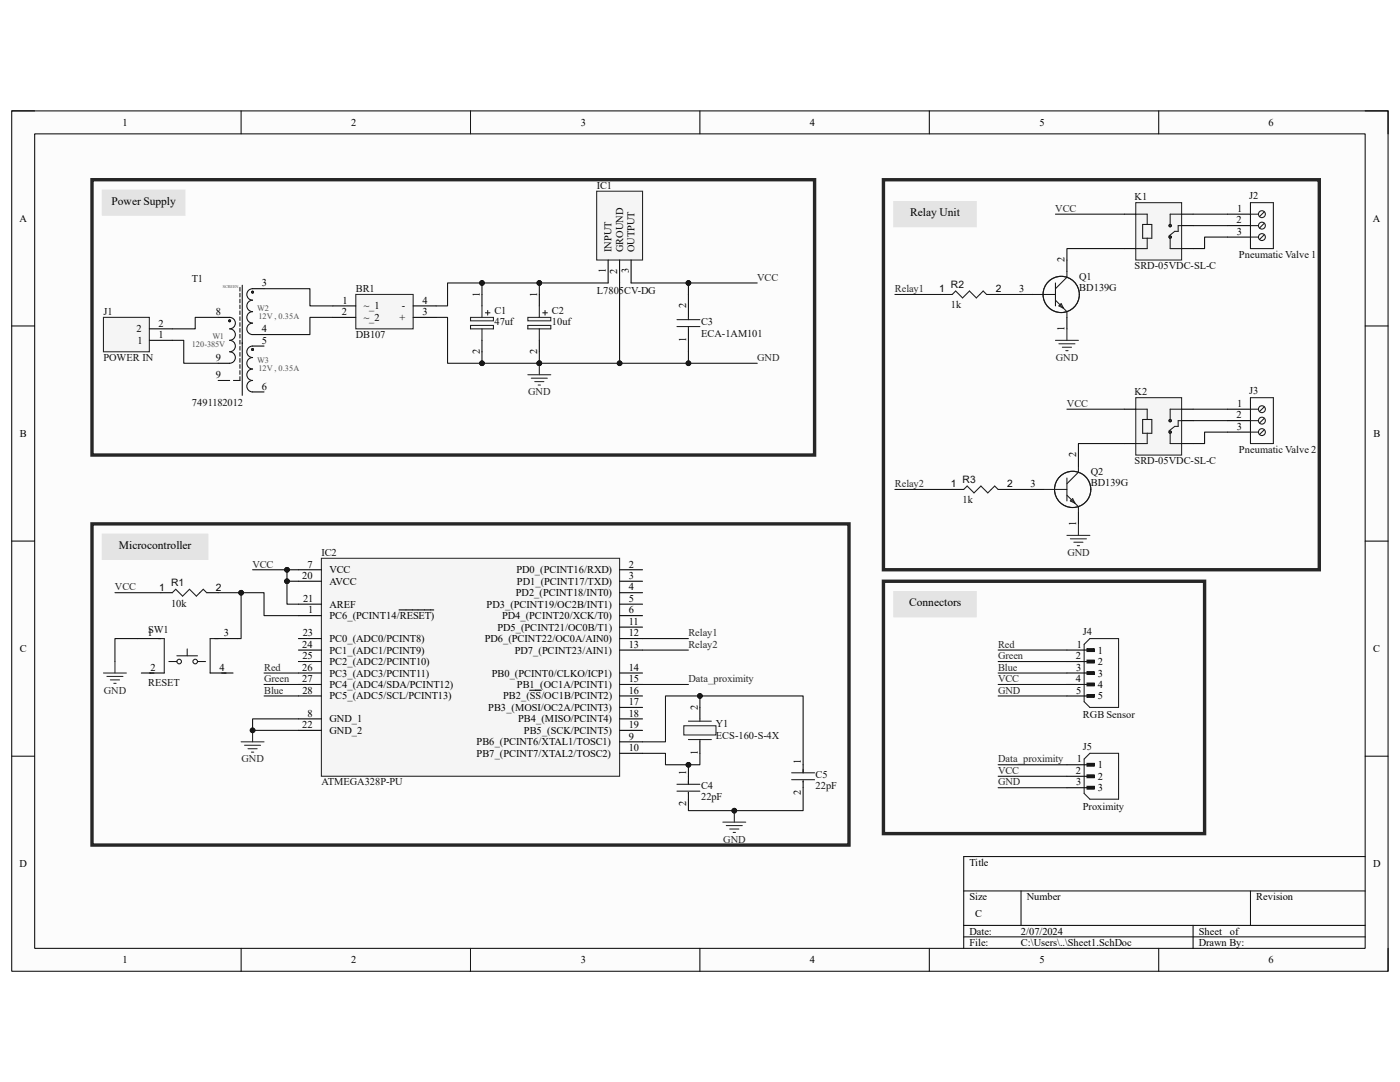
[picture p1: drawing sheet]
<svg xmlns="http://www.w3.org/2000/svg" width="279mm" height="216mm" viewBox="0 0 279 216" stroke-linecap="round" stroke-linejoin="round" font-family="sans-serif">
<path d="M2.3 22.1h274.7v171.7h-274.7z" fill-rule="evenodd" fill="#fcfcfc"/>
<path d="M2.3 22.1h274.7v171.7h-274.7z" fill="none" stroke="#000" stroke-width=".2"/>
<path d="M6.9 26.7h265.5v162.5h-265.5z" fill-rule="evenodd" fill="#fcfcfc"/>
<g fill="none" stroke="#000" stroke-width=".2">
<path d="M2.3 22.1h4.6M6.9 26.7h265.5v162.5h-265.5zM48.1 22.1v4.6M93.9 22.1v4.6M139.7 22.1v4.6M185.5 22.1v4.6M231.2 22.1v4.6M272.4 22.1h4.6v4.6M2.3 65h4.6M272.4 65h4.6M2.3 108h4.6M272.4 108h4.6"/>
<path d="M2.3 150.9h4.6M272.4 150.9h4.6M192.3 177.8h80.1M203.8 177.8v6.8M249.6 177.8v6.8M272.4 170.9h-80.1v18.3M48.1 189.2v4.6M93.9 189.2v4.6M139.7 189.2v4.6M185.5 189.2v4.6M192.3 184.6h80.1M192.3 186.9h80.1"/>
<path d="M231.2 189.2v4.6M238.1 184.6v4.6M277 189.2v4.6"/>
</g>
<path d="M50.4 57.6a1.14 1.14 0 0 0-1.1 1.2 1.14 1.14 0 0 0 1.1 1.1 1.14 1.14 0 0 0-1.1 1.1 1.14 1.14 0 0 0 1.1 1.2 1.14 1.14 0 0 0-1.1 1.1 1.14 1.14 0 0 0 1.1 1.2 1.14 1.14 0 0 0-1.1 1.1 1.14 1.14 0 0 0 1.1 1.2M45.8 63.3a1.15 1.15 0 0 1 1.2 1.2 1.15 1.15 0 0 1-1.2 1.1 1.14 1.14 0 0 1 1.1 .8 1.14 1.14 0 0 1-.4 1.3l-.7 .2a1.14 1.14 0 0 1 1.1 .8 1.14 1.14 0 0 1-.4 1.3l-.7 .2a1.14 1.14 0 0 1 1.1 .8 1.14 1.14 0 0 1-.4 1.3l-.7 .2M50.4 69.1a1.14 1.14 0 0 0-1.1 1.1 1.14 1.14 0 0 0 1.1 1.1 1.15 1.15 0 0 0-1.1 1.2 1.15 1.15 0 0 0 1.1 1.1 1.14 1.14 0 0 0-1.1 1.2 1.14 1.14 0 0 0 1.1 1.1 1.14 1.14 0 0 0-1.1 1.2 1.14 1.14 0 0 0 1.1 1.1" fill="none" stroke="#131313" stroke-width=".21"/>
<path d="M50.4 57.6h2.3M43.5 63.3h2.3M43.5 72.5h2.3M43.5 75.9h2.3M50.4 66.8h2.3M50.4 69.1h2.3M50.4 78.2h2.3" fill="none" stroke="#000" stroke-width=".21"/>
<g fill="none" stroke="#0e0e0e" stroke-width=".21">
<path d="M47.9 57.4v.7M47.9 58.5v.8M47.9 59.7v.7M48.3 56.9v22M47.9 60.9v.7M47.9 62v.8M47.9 63.2v.7M47.9 64.4v.7M47.9 65.5v.8M47.9 66.7v.8M47.9 67.9v.8M47.9 69.1v.8"/>
<path d="M47.9 70.3v.8M47.9 71.5v.8M47.9 72.7v.8M47.9 74v.7M47.9 75.2v.7h-1.3"/>
<circle cx="50.4" cy="58.3" r=".19"/>
<circle cx="45.8" cy="64" r=".19"/>
<circle cx="50.4" cy="69.7" r=".19"/>
</g>
<path d="M20.6 63.3h9.2v6.9h-9.2z" fill-rule="evenodd" fill="#f5f5f5"/>
<path d="M20.6 63.3h9.2v6.9h-9.2z" fill="none" stroke="#262626" stroke-width=".21"/>
<path d="M29.8 67.9h4.6M29.8 65.6h4.6" fill="none" stroke="#000" stroke-width=".21"/>
<path d="M71 58.8h11.5v6.8h-11.5z" fill-rule="evenodd" fill="#f5f5f5"/>
<path d="M71 58.8h11.5v6.8h-11.5z" fill="none" stroke="#262626" stroke-width=".21"/>
<path d="M66.4 61h4.6M66.4 63.3h4.6M82.5 61h4.5M82.5 63.3h4.5" fill="none" stroke="#000" stroke-width=".21"/>
<path d="M93.9 63.3h4.6v.7h-4.6z" fill-rule="evenodd" fill="#f5f5f5"/>
<path d="M93.9 63.3h4.6v.7h-4.6z" fill="none" stroke="#262626" stroke-width=".21"/>
<path d="M96.2 58.8v2.2M96.2 67.9v2.3" fill="none" stroke="#000" stroke-width=".21"/>
<path d="M93.9 64.9h4.6v.7h-4.6zM96.2 61v2.3M96.2 65.6v2.3M96.9 62.4h.9M97.3 62v.9" fill="none" stroke="#1c1c1c" stroke-width=".21"/>
<path d="M105.3 63.3h4.6v.7h-4.6z" fill-rule="evenodd" fill="#f5f5f5"/>
<path d="M105.3 63.3h4.6v.7h-4.6z" fill="none" stroke="#262626" stroke-width=".21"/>
<path d="M107.6 58.8v2.2M107.6 67.9v2.3" fill="none" stroke="#000" stroke-width=".21"/>
<path d="M105.3 64.9h4.6v.7h-4.6zM107.6 61v2.3M107.6 65.6v2.3M108.3 62.4h.9M108.8 62v.9" fill="none" stroke="#1c1c1c" stroke-width=".21"/>
<path d="M119.1 38.2h9.1v13.7h-9.1z" fill-rule="evenodd" fill="#f5f5f5"/>
<path d="M119.1 38.2h9.1v13.7h-9.1zM105.3 74.8h4.6M106 75.5h3.2M106.7 76.1h1.8M107.4 76.8h.5M107.6 72.5v2.3" fill="none" stroke="#262626" stroke-width=".21"/>
<path d="M121.4 51.9v4.6M123.7 51.9v4.6M125.9 51.9v4.6M137.4 58.8v4.5M137.4 65.6v4.6" fill="none" stroke="#000" stroke-width=".21"/>
<path d="M135.1 65.2h4.6M135.1 63.8h4.6M137.4 63.3v.5M137.4 65.2v.4" fill="none" stroke="#1c1c1c" stroke-width=".21"/>
<circle cx="107.6" cy="72.5" r=".46" fill="#0e0e0e"/>
<circle cx="107.6" cy="72.5" r=".46" fill="none" stroke="#0e0e0e" stroke-width=".2"/>
<path d="M18.4 35.9h144.2v54.9h-144.2z" fill="none" stroke="#262626" stroke-width=".68"/>
<path d="M20.6 38.2h16.1v4.5h-16.1z" fill-rule="evenodd" fill="#e4e4e4"/>
<path d="M20.6 38.2h16.1v4.5h-16.1z" fill="none" stroke="#e4e4e4" stroke-width=".68"/>
<path d="M64.1 111.4h59.6v43.5h-59.6z" fill-rule="evenodd" fill="#f5f5f5"/>
<path d="M64.1 111.4h59.6v43.5h-59.6zM48.1 148h4.6M48.8 148.7h3.2M49.5 149.4h1.8M50.2 150.1h.4M50.4 145.7v2.3" fill="none" stroke="#262626" stroke-width=".21"/>
<g fill="none" stroke="#000" stroke-width=".21">
<path d="M59.6 113.7h4.5M59.6 116h4.5M123.7 113.7h4.5M123.7 116h4.5M123.7 118.3h4.5M59.6 122.8h4.5M59.6 120.6h4.5M59.6 127.4h4.5M59.6 129.7h4.5M59.6 134.3h4.5M59.6 136.6h4.5M59.6 138.9h4.5"/>
<path d="M59.6 132h4.5M79.6 121.7h7M105.7 137.7h2.3M123.7 122.8h4.5M123.7 120.6h4.5M123.7 125.1h4.5M123.7 127.4h4.5M123.7 129.7h4.5M123.7 134.3h4.5M123.7 136.6h4.5M123.7 138.9h4.5M59.6 143.4h4.5"/>
<path d="M59.6 145.7h4.5M123.7 143.4h4.5M123.7 148h4.5M123.7 150.3h4.5M123.7 141.2h4.5M123.7 145.7h4.5"/>
</g>
<circle cx="50.4" cy="145.7" r=".46" fill="#0e0e0e"/>
<circle cx="50.4" cy="145.7" r=".46" fill="none" stroke="#0e0e0e" stroke-width=".2"/>
<path d="M136.5 144.8h6.4v1.9h-6.4z" fill-rule="evenodd" fill="#f5f5f5"/>
<path d="M136.5 144.8h6.4v1.9h-6.4zM144.3 164h4.5M144.9 164.7h3.2M145.6 165.4h1.9M146.3 166.1h.5M146.5 161.8v2.2" fill="none" stroke="#262626" stroke-width=".21"/>
<path d="M137.4 154.9v1.6M137.4 158.1v1.4M139.7 141.2v2.2M139.7 148v2.3M160.3 152.6v1.6M160.3 155.8v1.4" fill="none" stroke="#000" stroke-width=".21"/>
<path d="M135.1 156.5h4.6M135.1 157.9h4.6M137.4 147.6h4.6M137.4 143.9h4.6M137.4 155.8v.7M137.4 158.1v.2M139.7 143.4v.5M139.7 147.6v.4M158 154.2h4.6M158 155.6h4.6M160.3 153.5v.7M160.3 155.8v.2" fill="none" stroke="#1c1c1c" stroke-width=".21"/>
<circle cx="146.5" cy="161.8" r=".46" fill="#0e0e0e"/>
<circle cx="146.5" cy="161.8" r=".46" fill="none" stroke="#0e0e0e" stroke-width=".2"/>
<g fill="none" stroke="#1c1c1c" stroke-width=".21">
<path d="M34.4 118.3l.7-.7 1.3 1.4 1.4-1.4 1.4 1.4 1.4-1.4 .6 .7M29.8 134.3h.9M31.6 127.4h1.2v6.9M33.7 132h1.6M35.3 130.9h4.1M37.4 129.5v1.4M39.4 132h1.6M43.5 127.4h-1.6v6.9M44.2 134.3h.9"/>
<circle cx="35.8" cy="132" r=".46"/>
<circle cx="39" cy="132" r=".46"/>
</g>
<path d="M32.1 118.3h2.3M41.2 118.3h2.3M27.5 127.4h4.6M28.2 134.3h4.6M41.9 134.3h4.6M42.9 127.4h4.5" fill="none" stroke="#000" stroke-width=".21"/>
<path d="M20.6 134.3h4.6M21.3 135h3.2M22 135.7h1.9M22.7 136.4h.5M22.9 132v2.3" fill="none" stroke="#262626" stroke-width=".21"/>
<path d="M18.4 104.5h151v64.1h-151z" fill="none" stroke="#262626" stroke-width=".68"/>
<path d="M20.6 106.8h20.6v4.6h-20.6z" fill-rule="evenodd" fill="#e4e4e4"/>
<path d="M20.6 106.8h20.6v4.6h-20.6z" fill="none" stroke="#e4e4e4" stroke-width=".68"/>
<path d="M226.7 40.4h9.1v11.5h-9.1z" fill-rule="evenodd" fill="#f5f5f5"/>
<path d="M226.7 40.4h9.1v11.5h-9.1z" fill="none" stroke="#262626" stroke-width=".21"/>
<g fill="none" stroke="#1c1c1c" stroke-width=".21">
<path d="M226.7 42.7h2.2v2.1M228 44.8h1.9v2.7h-1.9zM228.9 47.5v2.1h-2.2M233.5 47.3v2.3h2.3M235.8 42.7h-2.3v2.3M235.8 45h-.7v1.2h-.7l-1.1 .9"/>
<circle cx="233.5" cy="47.3" r=".23"/>
<circle cx="233.5" cy="45" r=".23"/>
</g>
<path d="M224.4 42.7h2.3M224.4 49.6h2.3M235.8 42.7h2.3M235.8 49.6h2.3M235.8 45h2.3" fill="none" stroke="#000" stroke-width=".21"/>
<path d="M226.7 79.4h9.1v11.4h-9.1z" fill-rule="evenodd" fill="#f5f5f5"/>
<path d="M210.6 67.9h4.6M211.3 68.6h3.2M212 69.3h1.8M212.7 70h.5M212.9 65.6v2.3M226.7 79.4h9.1v11.4h-9.1zM212.9 106.8h4.6M213.6 107.5h3.2M214.3 108.2h1.8M215 108.9h.4M215.2 104.5v2.3" fill="none" stroke="#262626" stroke-width=".21"/>
<g fill="none" stroke="#1c1c1c" stroke-width=".21">
<path d="M190 58.8l.7-.7 1.4 1.3 1.4-1.3 1.3 1.3 1.4-1.3 .7 .7M206.1 58.8h4.5M210.6 56.5v4.5M210.6 59.9l2.3 2.3v1.1M212.9 54.2v1.1l-2.3 2.3M249.6 42.7h1.6M249.6 45h1.6M249.6 47.3h1.6M249.6 40.4h4.5v9.2h-4.5zM252.3 42.2l-.9 1M252.3 44.5l-.9 1M252.3 46.8l-.9 1"/>
<path d="M211.3 61l.5-.4 .4 .9zM249.6 79.4h4.5v9.1h-4.5zM192.3 97.7l.7-.7 1.4 1.4 1.4-1.4 1.3 1.4 1.4-1.4 .7 .7M208.4 97.7h4.5M212.9 95.4v4.6M212.9 98.8l2.3 2.3v1.1M213.6 100l.5-.5 .4 .9zM215.2 93.1v1.1l-2.3 2.3M226.7 81.7h2.2v2M228 83.7h1.9v2.8h-1.9zM228.9 86.5v2h-2.2M233.5 86.2v2.3h2.3"/>
<path d="M235.8 81.7h-2.3v2.2M235.8 83.9h-.7v1.2h-.7l-1.1 .9M249.6 81.7h1.6M249.6 83.9h1.6M249.6 86.2h1.6M252.3 81.2l-.9 .9M252.3 83.4l-.9 1M252.3 85.7l-.9 1"/>
<circle cx="211.8" cy="58.8" r="3.6"/>
<circle cx="251.8" cy="45" r=".69"/>
<circle cx="251.8" cy="47.3" r=".69"/>
<circle cx="251.8" cy="42.7" r=".69"/>
<circle cx="214.1" cy="97.7" r="3.6"/>
<circle cx="233.5" cy="83.9" r=".23"/>
<circle cx="233.5" cy="86.2" r=".23"/>
<circle cx="251.8" cy="81.6" r=".69"/>
<circle cx="251.8" cy="86.2" r=".69"/>
<circle cx="251.8" cy="83.9" r=".69"/>
</g>
<g fill="none" stroke="#000" stroke-width=".21">
<path d="M187.7 58.8h2.3M196.9 58.8h2.3M203.8 58.8h2.3M212.9 51.9v2.3M245 42.7h4.6M245 45h4.6M245 47.3h4.6M212.9 63.3v2.3M190 97.7h2.3M199.2 97.7h2.3M206.1 97.7h2.3M215.2 90.8v2.3"/>
<path d="M224.4 81.7h2.3M224.4 88.5h2.3M235.8 81.7h2.3M235.8 88.5h2.3M235.8 83.9h2.3M245 81.7h4.6M245 83.9h4.6M245 86.2h4.6M215.2 102.2v2.3"/>
</g>
<path d="M176.3 35.9h87v77.8h-87z" fill="none" stroke="#262626" stroke-width=".68"/>
<path d="M178.6 40.4h16v4.6h-16z" fill-rule="evenodd" fill="#e4e4e4"/>
<path d="M178.6 40.4h16v4.6h-16z" fill="none" stroke="#e4e4e4" stroke-width=".68"/>
<path d="M216.9 129.4h1.5v.6h-1.5z" fill-rule="evenodd" fill="#1c1c1c"/>
<path d="M216.9 129.4h1.5v.6h-1.5z" fill="none" stroke="#1c1c1c" stroke-width=".21"/>
<path d="M216.9 131.7h1.5v.6h-1.5z" fill-rule="evenodd" fill="#1c1c1c"/>
<path d="M216.9 131.7h1.5v.6h-1.5z" fill="none" stroke="#1c1c1c" stroke-width=".21"/>
<path d="M216.9 134h1.5v.6h-1.5z" fill-rule="evenodd" fill="#1c1c1c"/>
<path d="M216.9 134h1.5v.6h-1.5z" fill="none" stroke="#1c1c1c" stroke-width=".21"/>
<path d="M216.9 136.3h1.5v.6h-1.5z" fill-rule="evenodd" fill="#1c1c1c"/>
<path d="M216.9 136.3h1.5v.6h-1.5z" fill="none" stroke="#1c1c1c" stroke-width=".21"/>
<path d="M216.9 138.6h1.5v.6h-1.5z" fill-rule="evenodd" fill="#1c1c1c"/>
<path d="M216.9 138.6h1.5v.6h-1.5zM217.5 127.4h5.7v13.8h-5.7l-1.1-1.2v-11.4z" fill="none" stroke="#1c1c1c" stroke-width=".21"/>
<path d="M212.9 129.7h4.6M212.9 132h4.6M212.9 134.3h4.6M212.9 136.6h4.6M212.9 138.9h4.6" fill="none" stroke="#000" stroke-width=".21"/>
<path d="M216.9 152.3h1.5v.6h-1.5z" fill-rule="evenodd" fill="#1c1c1c"/>
<path d="M216.9 152.3h1.5v.6h-1.5z" fill="none" stroke="#1c1c1c" stroke-width=".21"/>
<path d="M216.9 154.6h1.5v.6h-1.5z" fill-rule="evenodd" fill="#1c1c1c"/>
<path d="M216.9 154.6h1.5v.6h-1.5z" fill="none" stroke="#1c1c1c" stroke-width=".21"/>
<path d="M216.9 156.9h1.5v.6h-1.5z" fill-rule="evenodd" fill="#1c1c1c"/>
<path d="M216.9 156.9h1.5v.6h-1.5zM217.5 150.3h5.7v9.2h-5.7l-1.1-1.2v-6.8z" fill="none" stroke="#1c1c1c" stroke-width=".21"/>
<path d="M212.9 152.6h4.6M212.9 154.9h4.6M212.9 157.2h4.6" fill="none" stroke="#000" stroke-width=".21"/>
<path d="M176.3 116h64.1v50.3h-64.1z" fill="none" stroke="#262626" stroke-width=".68"/>
<path d="M178.6 118.3h16v4.6h-16z" fill-rule="evenodd" fill="#e4e4e4"/>
<path d="M178.6 118.3h16v4.6h-16z" fill="none" stroke="#e4e4e4" stroke-width=".68"/>
<path d="M52.7 57.6h9.2v3.4h4.5M34.4 67.9h2.3v4.6h6.8M43.5 63.3h-4.5v2.3h-4.6M66.4 63.3h-4.5v3.5h-9.2M137.4 70.2v2.3h-13.7" fill="none" stroke="#0e0e0e" stroke-width=".21"/>
<circle cx="123.7" cy="72.5" r=".46" fill="#0e0e0e"/>
<circle cx="123.7" cy="72.5" r=".46" fill="none" stroke="#0e0e0e" stroke-width=".2"/>
<circle cx="137.4" cy="72.5" r=".46" fill="#0e0e0e"/>
<circle cx="137.4" cy="72.5" r=".46" fill="none" stroke="#0e0e0e" stroke-width=".2"/>
<path d="M96.2 70.2v2.3" fill="none" stroke="#0e0e0e" stroke-width=".21"/>
<circle cx="96.2" cy="72.5" r=".46" fill="#0e0e0e"/>
<circle cx="96.2" cy="72.5" r=".46" fill="none" stroke="#0e0e0e" stroke-width=".2"/>
<path d="M107.6 70.2v2.3" fill="none" stroke="#0e0e0e" stroke-width=".21"/>
<circle cx="107.6" cy="72.5" r=".46" fill="#0e0e0e"/>
<circle cx="107.6" cy="72.5" r=".46" fill="none" stroke="#0e0e0e" stroke-width=".2"/>
<path d="M96.2 56.5v2.3" fill="none" stroke="#0e0e0e" stroke-width=".21"/>
<circle cx="96.2" cy="56.5" r=".46" fill="#0e0e0e"/>
<circle cx="96.2" cy="56.5" r=".46" fill="none" stroke="#0e0e0e" stroke-width=".2"/>
<path d="M107.6 56.5v2.3" fill="none" stroke="#0e0e0e" stroke-width=".21"/>
<circle cx="107.6" cy="56.5" r=".46" fill="#0e0e0e"/>
<circle cx="107.6" cy="56.5" r=".46" fill="none" stroke="#0e0e0e" stroke-width=".2"/>
<path d="M125.9 56.5h11.5v2.3" fill="none" stroke="#0e0e0e" stroke-width=".21"/>
<circle cx="137.4" cy="56.5" r=".46" fill="#0e0e0e"/>
<circle cx="137.4" cy="56.5" r=".46" fill="none" stroke="#0e0e0e" stroke-width=".2"/>
<path d="M137.4 56.5h13.7" fill="none" stroke="#0e0e0e" stroke-width=".21"/>
<circle cx="137.4" cy="56.5" r=".46" fill="#0e0e0e"/>
<circle cx="137.4" cy="56.5" r=".46" fill="none" stroke="#0e0e0e" stroke-width=".2"/>
<path d="M137.4 72.5h13.7" fill="none" stroke="#0e0e0e" stroke-width=".21"/>
<circle cx="137.4" cy="72.5" r=".46" fill="#0e0e0e"/>
<circle cx="137.4" cy="72.5" r=".46" fill="none" stroke="#0e0e0e" stroke-width=".2"/>
<path d="M57.3 113.7v2.3h2.3" fill="none" stroke="#0e0e0e" stroke-width=".21"/>
<circle cx="57.3" cy="116" r=".46" fill="#0e0e0e"/>
<circle cx="57.3" cy="116" r=".46" fill="none" stroke="#0e0e0e" stroke-width=".2"/>
<circle cx="57.3" cy="113.7" r=".46" fill="#0e0e0e"/>
<circle cx="57.3" cy="113.7" r=".46" fill="none" stroke="#0e0e0e" stroke-width=".2"/>
<path d="M59.6 143.4h-9.2v2.3h9.2" fill="none" stroke="#0e0e0e" stroke-width=".21"/>
<circle cx="50.4" cy="145.7" r=".46" fill="#0e0e0e"/>
<circle cx="50.4" cy="145.7" r=".46" fill="none" stroke="#0e0e0e" stroke-width=".2"/>
<path d="M160.3 157.2v4.6h-22.9v-2.3" fill="none" stroke="#0e0e0e" stroke-width=".21"/>
<circle cx="146.5" cy="161.8" r=".46" fill="#0e0e0e"/>
<circle cx="146.5" cy="161.8" r=".46" fill="none" stroke="#0e0e0e" stroke-width=".2"/>
<path d="M22.9 118.3h9.2M48.1 118.3v9.1h-.7" fill="none" stroke="#0e0e0e" stroke-width=".21"/>
<circle cx="48.1" cy="118.3" r=".46" fill="#0e0e0e"/>
<circle cx="48.1" cy="118.3" r=".46" fill="none" stroke="#0e0e0e" stroke-width=".2"/>
<path d="M27.5 127.4h-4.6v4.6M139.7 138.9v2.3" fill="none" stroke="#0e0e0e" stroke-width=".21"/>
<circle cx="139.7" cy="138.9" r=".46" fill="#0e0e0e"/>
<circle cx="139.7" cy="138.9" r=".46" fill="none" stroke="#0e0e0e" stroke-width=".2"/>
<path d="M137.4 152.6v2.3" fill="none" stroke="#0e0e0e" stroke-width=".21"/>
<circle cx="137.4" cy="152.6" r=".46" fill="#0e0e0e"/>
<circle cx="137.4" cy="152.6" r=".46" fill="none" stroke="#0e0e0e" stroke-width=".2"/>
<g fill="none" stroke="#0e0e0e" stroke-width=".21">
<path d="M178.6 58.8h9.1M199.2 58.8h4.6M210.6 42.7h13.8M224.4 49.6h-11.5v2.3M238.1 42.7h6.9M238.1 45h6.9M245 47.3h-4.6v2.3h-2.3M178.6 97.7h11.4M201.5 97.7h4.6M212.9 81.7h11.5M224.4 88.5h-9.2v2.3M238.1 81.7h6.9"/>
<path d="M238.1 83.9h6.9M245 86.2h-4.6v2.3h-2.3M57.3 116v4.6h2.3M128.2 127.4h9.2M128.2 129.7h9.2"/>
</g>
<circle cx="57.3" cy="116" r=".46" fill="#0e0e0e"/>
<circle cx="57.3" cy="116" r=".46" fill="none" stroke="#0e0e0e" stroke-width=".2"/>
<g fill="none" stroke="#0e0e0e" stroke-width=".21">
<path d="M43.5 118.3h9.2v4.5h6.9M52.7 134.3h6.9M52.7 136.6h6.9M52.7 138.9h6.9M128.2 136.6h9.2M199.2 129.7h13.7M199.2 132h13.7M199.2 134.3h13.7M199.2 136.6h13.7M199.2 138.9h13.7M199.2 152.6h13.7M199.2 154.9h13.7"/>
<path d="M199.2 157.2h13.7"/>
</g>
<circle cx="48.1" cy="118.3" r=".46" fill="#0e0e0e"/>
<circle cx="48.1" cy="118.3" r=".46" fill="none" stroke="#0e0e0e" stroke-width=".2"/>
<path d="M50.4 113.7h9.2" fill="none" stroke="#0e0e0e" stroke-width=".21"/>
<circle cx="57.3" cy="113.7" r=".46" fill="#0e0e0e"/>
<circle cx="57.3" cy="113.7" r=".46" fill="none" stroke="#0e0e0e" stroke-width=".2"/>
<path d="M123.7 56.5v16h-34.4v-9.2h-2.3" fill="none" stroke="#0e0e0e" stroke-width=".21"/>
<circle cx="96.2" cy="72.5" r=".46" fill="#0e0e0e"/>
<circle cx="96.2" cy="72.5" r=".46" fill="none" stroke="#0e0e0e" stroke-width=".2"/>
<circle cx="107.6" cy="72.5" r=".46" fill="#0e0e0e"/>
<circle cx="107.6" cy="72.5" r=".46" fill="none" stroke="#0e0e0e" stroke-width=".2"/>
<circle cx="123.7" cy="72.5" r=".46" fill="#0e0e0e"/>
<circle cx="123.7" cy="72.5" r=".46" fill="none" stroke="#0e0e0e" stroke-width=".2"/>
<path d="M121.4 56.5h-32.1v4.5h-2.3" fill="none" stroke="#0e0e0e" stroke-width=".21"/>
<circle cx="96.2" cy="56.5" r=".46" fill="#0e0e0e"/>
<circle cx="96.2" cy="56.5" r=".46" fill="none" stroke="#0e0e0e" stroke-width=".2"/>
<circle cx="107.6" cy="56.5" r=".46" fill="#0e0e0e"/>
<circle cx="107.6" cy="56.5" r=".46" fill="none" stroke="#0e0e0e" stroke-width=".2"/>
<path d="M128.2 150.3h4.6v2.3h6.9v-2.3" fill="none" stroke="#0e0e0e" stroke-width=".21"/>
<circle cx="137.4" cy="152.6" r=".46" fill="#0e0e0e"/>
<circle cx="137.4" cy="152.6" r=".46" fill="none" stroke="#0e0e0e" stroke-width=".2"/>
<path d="M128.2 148h4.6v-9.1h27.5v13.7" fill="none" stroke="#0e0e0e" stroke-width=".21"/>
<circle cx="139.7" cy="138.9" r=".46" fill="#0e0e0e"/>
<circle cx="139.7" cy="138.9" r=".46" fill="none" stroke="#0e0e0e" stroke-width=".2"/>
<g font-size="2.3">
<text x="22.3" y="40.9">Power Supply</text>
<text x="181.7" y="43.1">Relay Unit</text>
<text x="23.7" y="109.5">Microcontroller</text>
<text x="181.4" y="121">Connectors</text>
</g>
<g font-size="2.1">
<text x="24.4" y="25.1">1</text>
<text x="70.1" y="25.1">2</text>
<text x="115.9" y="25.1">3</text>
<text x="161.6" y="25.1">4</text>
<text x="207.4" y="25.1">5</text>
<text x="253.2" y="25.1">6</text>
<text x="3.9" y="44.3">A</text>
<text x="246.8" y="44.6">2</text>
<text x="246.8" y="46.9">3</text>
<text x="246.9" y="42.3">1</text>
<text x="274" y="44.3">A</text>
<text x="122" y="50.3" transform="rotate(-90 122 50.3)">INPUT</text>
<text x="124.3" y="50.3" transform="rotate(-90 124.3 50.3)">GROUND</text>
<text x="126.6" y="50.3" transform="rotate(-90 126.6 50.3)">OUTPUT</text>
<text x="212.5" y="52.3" transform="rotate(-90 212.5 52.3)">2</text>
<text x="52.2" y="57.2">3</text>
<text x="95.8" y="59.2" transform="rotate(-90 95.8 59.2)">1</text>
<text x="107.2" y="59.2" transform="rotate(-90 107.2 59.2)">1</text>
<text x="120.9" y="54.5" transform="rotate(-90 120.9 54.5)">1</text>
<text x="123.2" y="54.7" transform="rotate(-90 123.2 54.7)">2</text>
<text x="125.5" y="54.6" transform="rotate(-90 125.5 54.6)">3</text>
<text x="203.4" y="58.3">3</text>
<text x="31.6" y="65.2">2</text>
<text x="43.1" y="62.9">8</text>
<text x="68.2" y="62.9">2</text>
<text x="68.4" y="60.6">1</text>
<text x="72.6" y="61.7">~_1</text>
<text x="72.6" y="64.1">~_2</text>
<text x="79.7" y="64.1">+</text>
<text x="80.2" y="61.7">-</text>
<text x="84.3" y="60.6">4</text>
<text x="84.3" y="62.9">3</text>
<text x="136.9" y="61.5" transform="rotate(-90 136.9 61.5)">2</text>
<text x="212.5" y="66" transform="rotate(-90 212.5 66)">1</text>
<text x="27.3" y="66.3">2</text>
<text x="27.4" y="68.6">1</text>
<text x="31.6" y="67.5">1</text>
<text x="52.2" y="66.3">4</text>
<text x="52.2" y="68.6">5</text>
<text x="95.8" y="70.7" transform="rotate(-90 95.8 70.7)">2</text>
<text x="107.2" y="70.7" transform="rotate(-90 107.2 70.7)">2</text>
<text x="136.9" y="68.2" transform="rotate(-90 136.9 68.2)">1</text>
<text x="43.1" y="72.1">9</text>
<text x="43.1" y="75.5">9</text>
<text x="52.2" y="77.8">6</text>
<text x="246.8" y="83.5">2</text>
<text x="246.9" y="81.2">1</text>
<text x="4" y="87.2">B</text>
<text x="246.8" y="85.8">3</text>
<text x="274.1" y="87.2">B</text>
<text x="214.8" y="91.3" transform="rotate(-90 214.8 91.3)">2</text>
<text x="205.7" y="97.2">3</text>
<text x="214.8" y="104.9" transform="rotate(-90 214.8 104.9)">1</text>
<text x="61.3" y="113.2">7</text>
<text x="125.5" y="113.2">2</text>
<text x="60.3" y="115.5">20</text>
<text x="65.7" y="114.4">VCC</text>
<text x="65.7" y="116.7">AVCC</text>
<text x="103" y="119">PD2_(PCINT18/INT0)</text>
<text x="103.1" y="114.4">PD0_(PCINT16/RXD)</text>
<text x="103.2" y="116.7">PD1_(PCINT17/TXD)</text>
<text x="125.5" y="115.5">3</text>
<text x="125.5" y="117.8">4</text>
<text x="60.5" y="120.1">21</text>
<text x="61.5" y="122.4">1</text>
<text x="65.7" y="123.5">PC6_(PCINT14/RESET)</text>
<text x="65.7" y="121.2">AREF</text>
<text x="97.1" y="121.2">PD3_(PCINT19/OC2B/INT1)</text>
<text x="99.3" y="125.8">PD5_(PCINT21/OC0B/T1)</text>
<text x="100.2" y="123.5">PD4_(PCINT20/XCK/T0)</text>
<text x="125.5" y="120.1">5</text>
<text x="125.5" y="122.4">6</text>
<text x="125.5" y="124.7">11</text>
<text x="4" y="130.1">C</text>
<text x="29.5" y="127">1</text>
<text x="44.7" y="127">3</text>
<text x="60.3" y="129.3">24</text>
<text x="60.4" y="131.6">25</text>
<text x="60.4" y="127">23</text>
<text x="65.7" y="128.1">PC0_(ADC0/PCINT8)</text>
<text x="65.7" y="130.4">PC1_(ADC1/PCINT9)</text>
<text x="96.7" y="128.1">PD6_(PCINT22/OC0A/AIN0)</text>
<text x="102.7" y="130.4">PD7_(PCINT23/AIN1)</text>
<text x="125.5" y="127">12</text>
<text x="125.5" y="129.3">13</text>
<text x="214.7" y="131.6">2</text>
<text x="214.9" y="129.3">1</text>
<text x="219.1" y="130.4">1</text>
<text x="274.1" y="130.1">C</text>
<text x="30" y="133.9">2</text>
<text x="43.8" y="133.9">4</text>
<text x="60.3" y="133.9">26</text>
<text x="60.3" y="136.1">27</text>
<text x="65.7" y="132.7">PC2_(ADC2/PCINT10)</text>
<text x="65.7" y="135">PC3_(ADC3/PCINT11)</text>
<text x="65.7" y="137.3">PC4_(ADC4/SDA/PCINT12)</text>
<text x="98.1" y="135">PB0_(PCINT0/CLKO/ICP1)</text>
<text x="103.2" y="137.3">PB1_(OC1A/PCINT1)</text>
<text x="125.5" y="133.9">14</text>
<text x="125.5" y="136.1">15</text>
<text x="214.7" y="136.1">4</text>
<text x="214.8" y="133.9">3</text>
<text x="219.1" y="132.7">2</text>
<text x="219.1" y="135">3</text>
<text x="219.1" y="137.3">4</text>
<text x="60.4" y="138.4">28</text>
<text x="61.4" y="143">8</text>
<text x="65.7" y="139.6">PC5_(ADC5/SCL/PCINT13)</text>
<text x="97.5" y="141.9">PB3_(MOSI/OC2A/PCINT3)</text>
<text x="100.4" y="139.6">PB2_(SS/OC1B/PCINT2)</text>
<text x="125.5" y="138.4">16</text>
<text x="125.5" y="140.7">17</text>
<text x="125.5" y="143">18</text>
<text x="139.2" y="141.6" transform="rotate(-90 139.2 141.6)">2</text>
<text x="214.8" y="138.4">5</text>
<text x="219.1" y="139.6">5</text>
<text x="60.3" y="145.3">22</text>
<text x="65.7" y="144.1">GND_1</text>
<text x="65.7" y="146.4">GND_2</text>
<text x="95.1" y="148.7">PB6_(PCINT6/XTAL1/TOSC1)</text>
<text x="103.4" y="144.1">PB4_(MISO/PCINT4)</text>
<text x="104.6" y="146.4">PB5_(SCK/PCINT5)</text>
<text x="125.5" y="147.6">9</text>
<text x="125.5" y="149.9">10</text>
<text x="125.5" y="145.3">19</text>
<text x="95.1" y="151">PB7_(PCINT7/XTAL2/TOSC2)</text>
<text x="136.9" y="154.6" transform="rotate(-90 136.9 154.6)">1</text>
<text x="139.2" y="150.6" transform="rotate(-90 139.2 150.6)">1</text>
<text x="159.9" y="152.4" transform="rotate(-90 159.9 152.4)">1</text>
<text x="214.7" y="154.4">2</text>
<text x="214.9" y="152.1">1</text>
<text x="219.1" y="153.3">1</text>
<text x="219.1" y="155.6">2</text>
<text x="136.9" y="160.9" transform="rotate(-90 136.9 160.9)">2</text>
<text x="159.9" y="158.6" transform="rotate(-90 159.9 158.6)">2</text>
<text x="214.8" y="156.7">3</text>
<text x="219.1" y="157.9">3</text>
<text x="3.9" y="173.1">D</text>
<text x="193.5" y="172.8">Title</text>
<text x="274" y="173.1">D</text>
<text x="193.5" y="179.6">Size</text>
<text x="204.9" y="179.6">Number</text>
<text x="250.7" y="179.6">Revision</text>
<text x="194.6" y="183">C</text>
<text x="193.5" y="186.5">Date:</text>
<text x="193.5" y="188.8">File:</text>
<text x="203.7" y="188.8">C:\Users\..\Sheet1.SchDoc</text>
<text x="203.8" y="186.5">2/07/2024</text>
<text x="239.2" y="186.5">Sheet</text>
<text x="239.2" y="188.8">Drawn By:</text>
<text x="245.4" y="186.5">of</text>
<text x="24.4" y="192.2">1</text>
<text x="70.1" y="192.2">2</text>
<text x="115.9" y="192.2">3</text>
<text x="161.6" y="192.2">4</text>
<text x="207.4" y="192.2">5</text>
<text x="253.2" y="192.2">6</text>
</g>
<g font-size="2.1" fill="#0e0e0e">
<text x="119.1" y="37.7">IC1</text>
<text x="226.4" y="40">K1</text>
<text x="249.3" y="39.8">J2</text>
<text x="226.4" y="53.7">SRD-05VDC-SL-C</text>
<text x="247.3" y="51.4">Pneumatic Valve 1</text>
<text x="38.3" y="56.3">T1</text>
<text x="71" y="58.3">BR1</text>
<text x="119.1" y="58.8">L7805CV-DG</text>
<text x="215.4" y="55.8">Q1</text>
<text x="215.4" y="58.1">BD139G</text>
<text x="20.7" y="62.9">J1</text>
<text x="98.7" y="62.7">C1</text>
<text x="98.7" y="64.9">47uf</text>
<text x="110.2" y="62.7">C2</text>
<text x="110.2" y="64.9">10uf</text>
<text x="139.9" y="64.9">C3</text>
<text x="189.8" y="61.5">1k</text>
<text x="71" y="67.5">DB107</text>
<text x="139.9" y="67.2">ECA-1AM101</text>
<text x="20.7" y="72.1">POWER IN</text>
<text x="38.3" y="81">7491182012</text>
<text x="226.4" y="78.9">K2</text>
<text x="249.3" y="78.7">J3</text>
<text x="217.7" y="94.7">Q2</text>
<text x="226.4" y="92.6">SRD-05VDC-SL-C</text>
<text x="247.3" y="90.3">Pneumatic Valve 2</text>
<text x="192.1" y="100.4">1k</text>
<text x="217.7" y="97">BD139G</text>
<text x="64.1" y="111">IC2</text>
<text x="34.2" y="121">10k</text>
<text x="29.5" y="126.3">SW1</text>
<text x="216.1" y="126.7">J4</text>
<text x="29.5" y="136.8">RESET</text>
<text x="216.1" y="143.2">RGB Sensor</text>
<text x="142.9" y="145.1">Y1</text>
<text x="142.9" y="147.4">ECS-160-S-4X</text>
<text x="216.1" y="149.6">J5</text>
<text x="162.8" y="155.2">C5</text>
<text x="64.1" y="156.7">ATMEGA328P-PU</text>
<text x="139.9" y="157.4">C4</text>
<text x="139.9" y="159.7">22pF</text>
<text x="162.8" y="157.4">22pF</text>
<text x="216.1" y="161.5">Proximity</text>
</g>
<g font-size="2.1" fill="#262626">
<text x="210.6" y="42.3">VCC</text>
<text x="151.1" y="56">VCC</text>
<text x="178.6" y="58.3">Relay1</text>
<text x="151.1" y="72.1">GND</text>
<text x="210.7" y="72.1">GND</text>
<text x="105.4" y="78.9">GND</text>
<text x="212.9" y="81.2">VCC</text>
<text x="178.6" y="97.2">Relay2</text>
<text x="50.4" y="113.2">VCC</text>
<text x="213" y="111">GND</text>
<text x="22.9" y="117.8">VCC</text>
<text x="137.4" y="127">Relay1</text>
<text x="137.4" y="129.3">Relay2</text>
<text x="199.2" y="129.3">Red</text>
<text x="199.2" y="131.6">Green</text>
<text x="52.7" y="133.9">Red</text>
<text x="52.7" y="136.1">Green</text>
<text x="137.4" y="136.1">Data_proximity</text>
<text x="199.2" y="133.9">Blue</text>
<text x="199.2" y="136.1">VCC</text>
<text x="20.7" y="138.4">GND</text>
<text x="52.7" y="138.4">Blue</text>
<text x="199.2" y="138.4">GND</text>
<text x="48.2" y="152.1">GND</text>
<text x="199.2" y="152.1">Data_proximity</text>
<text x="199.2" y="154.4">VCC</text>
<text x="199.2" y="156.7">GND</text>
<text x="144.4" y="168.2">GND</text>
</g>
<g font-size="2">
<text x="187.5" y="58.3">1</text>
<text x="198.7" y="58.3">2</text>
<text x="189.7" y="97.2">1</text>
<text x="201" y="97.2">2</text>
<text x="31.8" y="117.9">1</text>
<text x="43.1" y="117.9">2</text>
</g>
<g font-size="2" fill="#0e0e0e">
<text x="189.8" y="57.4">R2</text>
<text x="192.1" y="96.3">R3</text>
<text x="34.2" y="116.9">R1</text>
</g>
<g font-size="1.7" fill="#4c4c4c">
<text x="51.3" y="62.1">W2</text>
<text x="51.6" y="63.7">12V , 0.35A</text>
<text x="38.3" y="69.2">120-385V</text>
<text x="42.4" y="67.6">W1</text>
<text x="51.3" y="72.3">W3</text>
<text x="51.6" y="74">12V , 0.35A</text>
</g>
<text font-size=".8" fill="#4c4c4c" x="44.4" y="57.4">SCREEN</text>
</svg>
